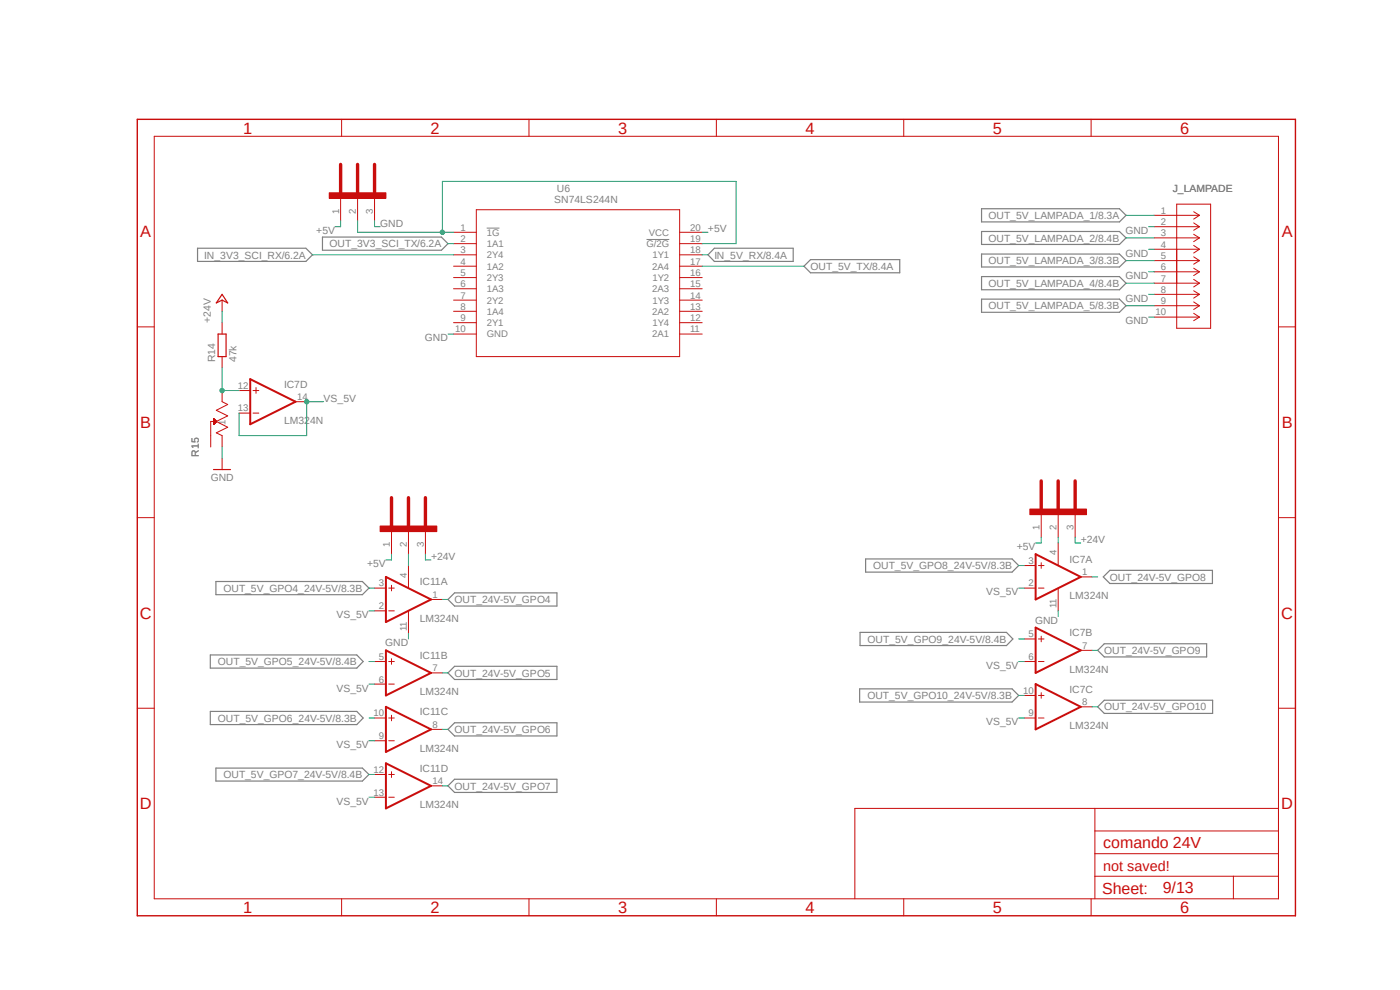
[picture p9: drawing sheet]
<svg xmlns="http://www.w3.org/2000/svg" width="297mm" height="210mm" viewBox="0 0 297 210" stroke-linecap="round" stroke-linejoin="round" font-family="sans-serif">
<path d="M28.6 25l246.6 169.8M275.2 25l-246.6 169.8" fill="none" stroke="#fff" stroke-width=".21"/>
<path d="M103.3 48.4h2.7M137.2 50.8h4.8" fill="none" stroke="#808080" stroke-width=".21"/>
<g fill="none" stroke="#808080" stroke-width=".25">
<path d="M41.9 52.7h23l1.4 1.4-1.4 1.4h-23zM68.4 50.3h25.2l1.4 1.4-1.4 1.4h-25.2zM151.6 52.7h16.7v2.8h-16.7l-1.4-1.4zM172 55.1h18.9v2.8h-18.9l-1.4-1.4zM208.2 44.3h29.3l1.4 1.4-1.4 1.4h-29.3zM208.2 49.1h29.3l1.4 1.4-1.4 1.4h-29.3zM208.2 53.9h29.3l1.4 1.4-1.4 1.3h-29.3zM208.2 58.7h29.3l1.4 1.4-1.4 1.4h-29.3zM208.2 63.5h29.3l1.4 1.4-1.4 1.4h-29.3zM183.6 118.6h31.1l1.4 1.4-1.4 1.4h-31.1zM44.6 138.9h31.1l1.3 1.4-1.3 1.4h-31.1zM45.8 123.4h31.1l1.4 1.4-1.4 1.4h-31.1z"/>
<path d="M96.4 125.8h21.8v2.8h-21.8l-1.4-1.4zM182.5 134.2h31l1.4 1.4-1.4 1.3h-31zM232.9 138l1.4-1.4h21.7v2.8h-21.7zM235.5 121h21.7v2.8h-21.7l-1.4-1.4zM44.6 150.9h31.1l1.3 1.4-1.3 1.4h-31.1zM95 154.7l1.4-1.4h21.8v2.8h-21.8zM96.4 141.4h21.8v2.7h-21.8l-1.4-1.4zM182.4 146.1h32.3l1.4 1.4-1.4 1.4h-32.3zM232.9 149.9l1.4-1.4h23v2.8h-23zM45.8 162.9h31.1l1.4 1.4-1.4 1.4h-31.1zM96.4 165.3h21.8v2.8h-21.8l-1.4-1.4z"/>
</g>
<g fill="none" stroke="#c90d0c" stroke-width=".21">
<path d="M32.7 28.9h238.5v161.8h-238.5zM72.5 25.3v3.6M112.2 25.3v3.6M152 25.3v3.6M191.7 25.3v3.6M231.5 25.3v3.6M96.2 49.3h4.8M96.2 51.7h4.8M96.2 54.1h4.8M96.2 56.5h4.8M96.2 58.9h4.8M101 44.5h43.2v31.1h-43.2z"/>
<path d="M144.2 49.3h4.8M144.2 51.7h4.8M144.2 54.1h4.8M144.2 56.5h4.8M144.2 58.9h4.8M29.1 69.3h3.6M96.2 61.3h4.8M96.2 63.7h4.8M96.2 66h4.8M96.2 68.5h4.8M96.2 70.9h4.8M144.2 61.3h4.8"/>
<path d="M144.2 63.7h4.8M144.2 66h4.8M144.2 68.5h4.8M144.2 70.9h4.8M271.2 69.3h3.6M29.1 109.8h3.6M271.2 109.8h3.6M29.1 150.2h3.6M271.2 150.2h3.6M232.3 171.5v19.2M232.3 176.3h38.9M271.2 171.5h-89.8v19.2"/>
<path d="M72.5 190.7v3.6M112.2 190.7v3.6M152 190.7v3.6M191.7 190.7v3.6M231.5 190.7v3.6M232.3 185.9h38.9M232.3 181.1h38.9M261.7 185.9v4.8"/>
</g>
<path d="M29.1 25.3h245.7v169h-245.7z" fill="none" stroke="#c90d0c" stroke-width=".3"/>
<path d="M69.8 40.9h12.1v1.2h-12.1z" fill-rule="evenodd" fill="#c90d0c"/>
<g fill="none" stroke="#c90d0c" stroke-width=".21">
<path d="M69.8 40.9h12.1v1.2h-12.1zM72.3 42.1v4.8M75.9 42.1v4.8M79.5 42.1v4.8M244.9 45.7h9.6M244.9 48.1h9.6M244.9 50.5h9.6M244.9 52.9h9.6M244.9 55.3h9.6M244.9 57.7h9.6M249.6 43.3h7.2v26.3h-7.2zM253.2 44.9l1.3 .8"/>
<path d="M253.2 47.3l1.3 .8M253.2 49.7l1.3 .8M253.2 52.1l1.3 .8M253.2 54.5l1.3 .8M253.2 56.9l1.3 .8M253.2 59.3l1.3 .8M254.5 45.7l-1.3 .8M254.5 48.1l-1.3 .8M254.5 50.5l-1.3 .8M254.5 52.9l-1.3 .8M254.5 55.3l-1.3 .7M254.5 57.7l-1.3 .8"/>
<path d="M47.1 63.7v2.3M47.1 68.5v2.4M47.1 75.6v2.4M244.9 60.1h9.6M244.9 62.4h9.6M244.9 64.9h9.6M244.9 67.3h9.6M253.2 61.7l1.3 .7M253.2 64.1l1.3 .8M253.2 66.5l1.3 .8M254.5 60.1l-1.3 .8M254.5 62.4l-1.3 .8"/>
<path d="M254.5 64.9l-1.3 .8M254.5 67.3l-1.3 .7M45.3 88.8l.6 .6M45.3 88.8v1.2M45.3 90h.1M45.3 89.8h.2M45.3 89.8h.3M45.3 89.7h.3M45.3 89.6h.4M45.3 89.6h.5M45.3 89.5h.5M45.3 89.4h.5"/>
<path d="M45.3 89.3h.5M45.3 89.2l.5 .1M45.3 89.2h.4M45.3 89.2h.3M45.3 89.1h.3M45.3 89l.3 .1M45.3 89h.2M45.3 88.9h.1M45.5 89.9h-.2M45.7 89.7h-.4M45.9 89.4l2.4 1.2-2.4 1.2 1.2 .6v2.4M45.9 89.4h-1.2v5.4"/>
<path d="M45.9 89.4l-.6 .6M45.9 89.5h-.6M47.1 82.8v2.4l1.2 .6-2.4 1.2 2.4 1.2-2.4 1.2M47.1 97.2v2.4M50.7 82.8h2.4M50.7 87.6h2.4M53.7 82.8h1.2M53.7 87.6h1.2M54.3 82.2v1.2M62.7 85.2h2.4M86.7 120v4.8M217.3 120h2.4"/>
<path d="M220.3 120h1.2M220.9 119.4v1.2M224.5 115.2v4.8M79.5 124.8h2.4M79.5 129.6h2.4M82.5 124.8h1.2M82.5 129.6h1.2M83.1 124.2v1.1M83.1 139.7v1.2M86.7 129.6v4.8M91.4 127.2h2.5M217.3 124.8h2.4"/>
<path d="M217.3 135.6h2.4M220.3 124.8h1.2M220.3 135.6h1.2M220.9 135v1.1M224.5 124.8v4.8M229.3 122.4h2.4M229.3 138h2.4M79.5 140.3h2.4M79.5 152.3h2.4M79.5 145.1h2.4M79.5 157.1h2.4M82.5 140.3h1.2"/>
<path d="M82.5 152.3h1.2M82.5 145.1h1.2M82.5 157.1h1.2M83.1 151.7v1.2M91.4 142.7h2.5M91.4 154.7h2.5M217.3 140.3h2.4M217.3 147.5h2.4M217.3 152.3h2.4M220.3 140.3h1.2M220.3 147.5h1.2M220.3 152.3h1.2"/>
<path d="M220.9 146.9v1.2M229.3 149.9h2.4M79.5 164.3h2.4M79.5 169.1h2.4M82.5 164.3h1.2M82.5 169.1h1.2M83.1 163.7v1.2M91.4 166.7h2.5"/>
</g>
<path d="M72.3 34.9v6M75.9 34.9v6M79.5 34.9v6" fill="none" stroke="#c90d0c" stroke-width=".72"/>
<path d="M53.1 80.4l9.6 4.8-9.6 4.8zM219.7 117.6l9.6 4.8-9.6 4.8zM81.9 122.4l9.5 4.8-9.5 4.8zM81.9 138l9.5 4.7-9.5 4.8zM219.7 133.1l9.6 4.9-9.6 4.7zM81.9 149.9l9.5 4.8-9.5 4.8zM219.7 145.1l9.6 4.8-9.6 4.8zM81.9 161.9l9.5 4.8-9.5 4.8z" fill="none" stroke="#c90d0c" stroke-width=".42"/>
<path d="M46.3 70.9h1.7v4.7h-1.7zM47.1 62.4l1.2 1.9-1.2-.6-1.2 .6zM45.3 99.6h3.6" fill="none" stroke="#c90d0c" stroke-width=".25"/>
<path d="M80.6 111.6h12.1v1.2h-12.1z" fill-rule="evenodd" fill="#c90d0c"/>
<path d="M80.6 111.6h12.1v1.2h-12.1zM83.1 112.8v4.8M86.7 112.8v4.8M90.3 112.8v4.8" fill="none" stroke="#c90d0c" stroke-width=".21"/>
<path d="M83.1 105.6v6M86.7 105.6v6M90.3 105.6v6" fill="none" stroke="#c90d0c" stroke-width=".72"/>
<path d="M218.5 108h12v1.2h-12z" fill-rule="evenodd" fill="#c90d0c"/>
<path d="M218.5 108h12v1.2h-12zM220.9 109.2v4.8M224.5 109.2v4.8M228.1 109.2v4.8" fill="none" stroke="#c90d0c" stroke-width=".21"/>
<path d="M220.9 102v6M224.5 102v6M228.1 102v6" fill="none" stroke="#c90d0c" stroke-width=".72"/>
<g fill="none" stroke="#0dab76" stroke-width=".21">
<path d="M156.2 38.5h-62.3v10.8M66.3 54.1h29.9M72.3 46.9v1.2h-1.2M75.9 46.9v2.4h20.3M79.5 46.9v1.2h1.1M95 51.7h1.2M149 49.3h1.2M149 54.1h1.2M149 56.5h21.6M243.7 48.1h1.2M243.7 52.9h1.2M243.7 57.7h1.2"/>
<path d="M95 70.9h1.2M243.7 62.4h1.2M243.7 67.3h1.2M47.1 94.8v2.4M83.1 117.6v1.2h-1.2M220.9 114v1.2h-1.2M86.7 134.4v1.2M224.5 129.6v1.2"/>
</g>
<circle cx="93.9" cy="49.3" r=".46" fill="#0dab76"/>
<g fill="none" stroke="#0dab76" stroke-width=".21">
<path d="M156.2 38.5v13.2h-7.2M238.9 45.7h6M238.9 50.5h6M238.9 55.3h6M47.1 66v2.5M47.1 78v4.8h3.6M238.9 60.1h6M238.9 64.9h6M90.3 117.6v1.2h1.1M228.1 114v1.2h1.2"/>
<circle cx="93.9" cy="49.3" r=".46"/>
</g>
<circle cx="47.1" cy="82.8" r=".46" fill="#0dab76"/>
<g fill="none" stroke="#0dab76" stroke-width=".21">
<path d="M68.7 85.2h-3.6v7.2h-14.4v-4.8"/>
<circle cx="47.1" cy="82.8" r=".46"/>
</g>
<circle cx="65.1" cy="85.2" r=".46" fill="#0dab76"/>
<g fill="none" stroke="#0dab76" stroke-width=".21">
<path d="M86.7 117.6v2.4M216.1 120h1.2M224.5 114v1.2M78.3 129.6h1.2M78.3 124.8h1.2M93.9 127.2h1.1M216.1 124.8h1.2M216.1 135.6h1.2M231.7 122.4h1.2M231.7 138h1.2M78.3 145.1h1.2M78.3 157.1h1.2"/>
<path d="M78.3 140.3h1.2M78.3 152.3h1.2M93.9 142.7h1.1M93.9 154.7h1.1M216.1 140.3h1.2M216.1 152.3h1.2M216.1 147.5h1.2M231.7 149.9h1.2M78.3 169.1h1.2M78.3 164.3h1.2M93.9 166.7h1.1"/>
<circle cx="65.1" cy="85.2" r=".46"/>
</g>
<g font-size="3.5" fill="#c90d0c">
<text x="51.6" y="28.3">1</text>
<text x="91.4" y="28.3">2</text>
<text x="131.1" y="28.3">3</text>
<text x="170.9" y="28.3">4</text>
<text x="210.7" y="28.3">5</text>
<text x="250.4" y="28.3">6</text>
<text x="29.8" y="50.4">A</text>
<text x="271.9" y="50.4">A</text>
<text x="29.8" y="90.8">B</text>
<text x="271.9" y="90.8">B</text>
<text x="29.7" y="131.2">C</text>
<text x="271.8" y="131.2">C</text>
<text x="29.7" y="171.7">D</text>
<text x="271.8" y="171.7">D</text>
<text x="51.6" y="193.7">1</text>
<text x="91.4" y="193.7">2</text>
<text x="131.1" y="193.7">3</text>
<text x="170.9" y="193.7">4</text>
<text x="210.7" y="193.7">5</text>
<text x="250.4" y="193.7">6</text>
</g>
<g font-size="3.4" fill="#c90d0c">
<text x="234.1" y="179.9">comando 24V</text>
<text x="233.9" y="189.6">Sheet:</text>
<text x="246.7" y="189.5">9/13</text>
</g>
<text font-size="3" fill="#c90d0c" x="234.1" y="184.7">not saved!</text>
<g font-size="2.2" fill="#808080">
<text x="118.2" y="40.7">U6</text>
<text x="248.8" y="40.7">J_LAMPADE</text>
<text x="117.6" y="43.1">SN74LS244N</text>
<text x="209.7" y="46.5">OUT_5V_LAMPADA_1/8.3A</text>
<text x="67.1" y="49.7">+5V</text>
<text x="69.9" y="52.5">OUT_3V3_SCI_TX/6.2A</text>
<text x="80.6" y="48.1">GND</text>
<text x="150.2" y="49.3">+5V</text>
<text x="209.7" y="51.3">OUT_5V_LAMPADA_2/8.4B</text>
<text x="238.8" y="49.7">GND</text>
<text x="43.3" y="54.9">IN_3V3_SCI_RX/6.2A</text>
<text x="151.6" y="54.9">IN_5V_RX/8.4A</text>
<text x="172" y="57.3">OUT_5V_TX/8.4A</text>
<text x="209.7" y="56">OUT_5V_LAMPADA_3/8.3B</text>
<text x="238.8" y="54.4">GND</text>
<text x="238.8" y="59.2">GND</text>
<text x="209.7" y="60.8">OUT_5V_LAMPADA_4/8.4B</text>
<text x="209.7" y="65.6">OUT_5V_LAMPADA_5/8.3B</text>
<text x="238.8" y="64">GND</text>
<text x="44.7" y="68.5" transform="rotate(-90 44.7 68.5)">+24V</text>
<text x="238.8" y="68.8">GND</text>
<text x="45.7" y="76.8" transform="rotate(-90 45.7 76.8)">R14</text>
<text x="50.2" y="76.8" transform="rotate(-90 50.2 76.8)">47k</text>
<text x="90.1" y="72.4">GND</text>
<text x="60.3" y="82.3">IC7D</text>
<text x="68.7" y="85.2">VS_5V</text>
<text x="60.3" y="90">LM324N</text>
<text x="42.2" y="96.9" transform="rotate(-90 42.2 96.9)">R15</text>
<text x="44.7" y="102">GND</text>
<text x="91.4" y="118.8">+24V</text>
<text x="215.7" y="116.8">+5V</text>
<text x="226.9" y="119.4">IC7A</text>
<text x="229.3" y="115.2">+24V</text>
<text x="47.4" y="125.6">OUT_5V_GPO4_24V-5V/8.3B</text>
<text x="77.9" y="120.4">+5V</text>
<text x="89.1" y="124.2">IC11A</text>
<text x="185.3" y="120.7">OUT_5V_GPO8_24V-5V/8.3B</text>
<text x="235.5" y="123.1">OUT_24V-5V_GPO8</text>
<text x="71.4" y="131.1">VS_5V</text>
<text x="89.1" y="132">LM324N</text>
<text x="96.4" y="128">OUT_24V-5V_GPO4</text>
<text x="209.2" y="126.3">VS_5V</text>
<text x="226.9" y="127.2">LM324N</text>
<text x="81.7" y="137.1">GND</text>
<text x="184.1" y="136.3">OUT_5V_GPO9_24V-5V/8.4B</text>
<text x="219.6" y="132.3">GND</text>
<text x="226.9" y="135">IC7B</text>
<text x="46.2" y="141.1">OUT_5V_GPO5_24V-5V/8.4B</text>
<text x="89.1" y="139.7">IC11B</text>
<text x="96.4" y="143.6">OUT_24V-5V_GPO5</text>
<text x="209.2" y="141.9">VS_5V</text>
<text x="226.9" y="142.7">LM324N</text>
<text x="234.3" y="138.7">OUT_24V-5V_GPO9</text>
<text x="71.4" y="146.7">VS_5V</text>
<text x="89.1" y="147.5">LM324N</text>
<text x="184" y="148.3">OUT_5V_GPO10_24V-5V/8.3B</text>
<text x="226.9" y="146.9">IC7C</text>
<text x="46.2" y="153.1">OUT_5V_GPO6_24V-5V/8.3B</text>
<text x="89.1" y="151.7">IC11C</text>
<text x="96.4" y="155.5">OUT_24V-5V_GPO6</text>
<text x="209.2" y="153.9">VS_5V</text>
<text x="226.9" y="154.7">LM324N</text>
<text x="234.3" y="150.7">OUT_24V-5V_GPO10</text>
<text x="71.4" y="158.7">VS_5V</text>
<text x="89.1" y="159.5">LM324N</text>
<text x="47.4" y="165.1">OUT_5V_GPO7_24V-5V/8.4B</text>
<text x="89.1" y="163.7">IC11D</text>
<text x="96.4" y="167.5">OUT_24V-5V_GPO7</text>
<text x="71.4" y="170.7">VS_5V</text>
<text x="89.1" y="171.5">LM324N</text>
</g>
<g font-size="2" fill="#808080">
<text x="71.9" y="45.4" transform="rotate(-90 71.9 45.4)">1</text>
<text x="75.5" y="45.4" transform="rotate(-90 75.5 45.4)">2</text>
<text x="79.1" y="45.4" transform="rotate(-90 79.1 45.4)">3</text>
<text x="246.3" y="45.3">1</text>
<text x="246.3" y="47.8">2</text>
<text x="97.7" y="48.9">1</text>
<text x="97.7" y="51.4">2</text>
<text x="97.7" y="53.7">3</text>
<text x="103.3" y="50">1G</text>
<text x="103.3" y="52.4">1A1</text>
<text x="137.2" y="52.4">G/2G</text>
<text x="137.7" y="50">VCC</text>
<text x="146.4" y="53.7">18</text>
<text x="146.4" y="51.4">19</text>
<text x="146.4" y="48.9">20</text>
<text x="246.3" y="50.2">3</text>
<text x="246.3" y="52.5">4</text>
<text x="97.7" y="56.1">4</text>
<text x="97.7" y="58.5">5</text>
<text x="103.3" y="54.8">2Y4</text>
<text x="103.3" y="57.2">1A2</text>
<text x="103.3" y="59.6">2Y3</text>
<text x="138.3" y="57.2">2A4</text>
<text x="138.4" y="59.6">1Y2</text>
<text x="138.4" y="54.8">1Y1</text>
<text x="146.4" y="58.5">16</text>
<text x="146.4" y="56.1">17</text>
<text x="246.3" y="54.9">5</text>
<text x="246.3" y="57.3">6</text>
<text x="246.3" y="59.7">7</text>
<text x="97.7" y="60.9">6</text>
<text x="97.7" y="63.3">7</text>
<text x="97.7" y="65.7">8</text>
<text x="103.3" y="62">1A3</text>
<text x="103.3" y="64.4">2Y2</text>
<text x="138.3" y="62">2A3</text>
<text x="138.4" y="64.4">1Y3</text>
<text x="146.4" y="65.7">13</text>
<text x="146.4" y="63.3">14</text>
<text x="146.4" y="60.9">15</text>
<text x="246.3" y="62.1">8</text>
<text x="246.3" y="64.5">9</text>
<text x="96.6" y="70.5">10</text>
<text x="97.7" y="68.1">9</text>
<text x="103.3" y="66.8">1A4</text>
<text x="103.3" y="69.2">2Y1</text>
<text x="103.3" y="71.6">GND</text>
<text x="138.3" y="71.6">2A1</text>
<text x="138.3" y="66.8">2A2</text>
<text x="138.4" y="69.2">1Y4</text>
<text x="146.4" y="70.5">11</text>
<text x="146.4" y="68.1">12</text>
<text x="245.2" y="66.9">10</text>
<text x="50.5" y="82.5">12</text>
<text x="50.5" y="87.3">13</text>
<text x="63" y="84.9">14</text>
<text x="47.8" y="90.2" transform="rotate(-90 47.8 90.2)">1</text>
<text x="220.6" y="112.5" transform="rotate(-90 220.6 112.5)">1</text>
<text x="224.2" y="112.5" transform="rotate(-90 224.2 112.5)">2</text>
<text x="227.8" y="112.5" transform="rotate(-90 227.8 112.5)">3</text>
<text x="82.7" y="116.1" transform="rotate(-90 82.7 116.1)">1</text>
<text x="86.3" y="116.1" transform="rotate(-90 86.3 116.1)">2</text>
<text x="89.9" y="116.1" transform="rotate(-90 89.9 116.1)">3</text>
<text x="218.2" y="119.6">3</text>
<text x="224.2" y="117.8" transform="rotate(-90 224.2 117.8)">4</text>
<text x="80.4" y="124.4">3</text>
<text x="86.3" y="122.6" transform="rotate(-90 86.3 122.6)">4</text>
<text x="218.2" y="124.4">2</text>
<text x="229.6" y="122">1</text>
<text x="80.4" y="129.2">2</text>
<text x="91.8" y="126.8">1</text>
<text x="224.2" y="129.1" transform="rotate(-90 224.2 129.1)">11</text>
<text x="86.3" y="133.9" transform="rotate(-90 86.3 133.9)">11</text>
<text x="218.2" y="135.2">5</text>
<text x="229.6" y="137.6">7</text>
<text x="80.4" y="140">5</text>
<text x="91.8" y="142.4">7</text>
<text x="218.2" y="140">6</text>
<text x="80.4" y="144.8">6</text>
<text x="217.1" y="147.2">10</text>
<text x="229.6" y="149.6">8</text>
<text x="79.2" y="152">10</text>
<text x="91.8" y="154.4">8</text>
<text x="218.2" y="152">9</text>
<text x="80.4" y="156.8">9</text>
<text x="79.2" y="164">12</text>
<text x="91.8" y="166.4">14</text>
<text x="79.2" y="168.8">13</text>
</g>
</svg>
